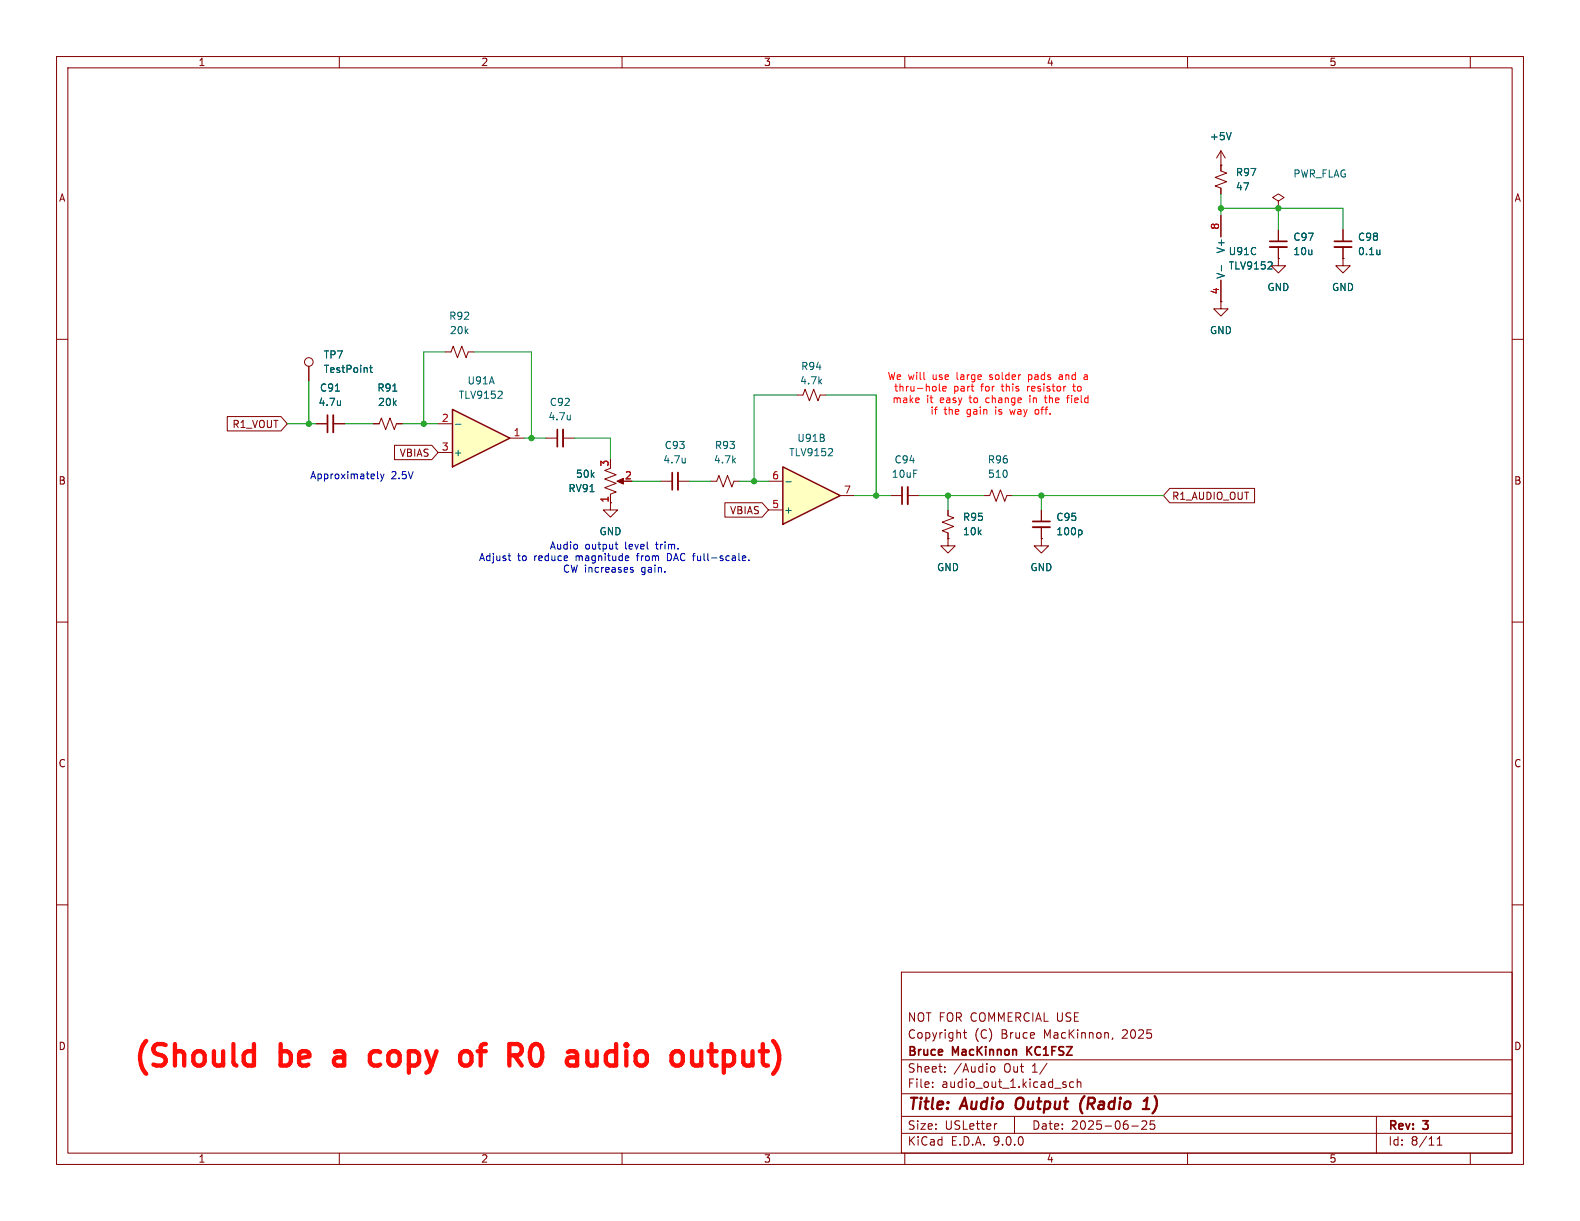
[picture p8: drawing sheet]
<svg xmlns="http://www.w3.org/2000/svg" width="279mm" height="216mm" viewBox="0 0 279 216" stroke-linecap="round" stroke-linejoin="round" font-family="sans-serif">
<g fill="none" stroke="#840000" stroke-width=".18">
<path d="M10 10h259.4v195.9h-259.4zM12 12h255.4v191.9h-255.4zM60 10v2M110 10v2M160 10v2M210 10v2M260 10v2M10 60h2M54.6 64.8v2.5M267.4 60h2M10 110h2M267.4 110h2"/>
<path d="M10 160h2M159.4 171.9h108v32h-108zM267.4 160h2M159.4 197.4h108M159.4 193.4h108M159.4 187.4h108M164.9 192.1v.2M164.9 191.4v.1M167.1 189.4v.2M167.1 188.7v.1M170.4 182.6h.5M170.6 182.1v1.3l.3 .2"/>
<path d="M175.1 188.9l.3-.3 .4 .1 .1 .2v.4l-.1 .2-.4 .1-.3-.3M176.3 198.7l-.3 .1M179.4 197.4v3M188.4 191.8l.2 .2-.2 .3M188.4 191.3l.1 .1M189.9 191.4l-.5-.1-.3 .3v.4l.2 .2h.6M190.5 191.4l.2-.1 .4 .1v.9M190.5 190.8v1.5M196.8 183.5l-.2 .3M200.1 199.1h1.2M202.1 198.2l.5 .1 .2 .3-.9 1.1h.9M204.1 198.2h-.7v.7l.2-.1h.5l.1 .2-.1 .5-.2 .2-.5-.2"/>
<path d="M243.4 197.4v6.5M60 203.9v2M110 203.9v2M159.4 200.4h108M160 203.9v2M210 203.9v2M254.1 202.5h.9M254.1 201.4l.5-.4v1.5M260 203.9v2"/>
<circle cx="54.6" cy="64" r=".76"/>
</g>
<path d="M179.8 194.4a1.5 1.5 0 0 0 0 1.6M191.8 193.8a2.35 2.35 0 0 0-.4 3.1M202.1 196.1h1.1M202.3 194.7l.6-.6-.2 2M204.2 196.3l-.4 .6" fill="none" stroke="#840000" stroke-width=".4"/>
<path d="M181.6 185.1v1.5M182.5 185.1l-.9 .8" fill="none" stroke="#840000" stroke-width=".3"/>
<path d="M65.4 65h.4M65.5 64.6v1.1l.3 .2" fill="none" stroke="#006464" stroke-width=".18"/>
<path d="M138.4 82.6l10.2 5-10.2 5.1z" fill="#ffffc2"/>
<path d="M138.4 82.6l10.2 5-10.2 5.1z" fill="none" stroke="#840000" stroke-width=".25"/>
<g fill="none" stroke="#840000" stroke-width=".18">
<path d="M215.9 26.7v3.5l1 .4-2 .8 2 .7-2 .8 1 .4v1M215.9 29.2h.1M215.9 38.1v3.8M215.9 26.7l-.8 1.2M215.9 26.7l.8 1.2M215.9 53.3v1.3h1.3l-1.3 1.3-1.3-1.3h1.3M215.9 53.3h.1M215.9 49.5v3.8M226.1 40.6v2.1M226.1 43.7v2M237.5 45.7v1.3h1.3l-1.3 1.3-1.3-1.3h1.3M237.5 45.7h.1"/>
<path d="M237.5 40.6v2.1M237.5 43.7v2M55.9 74.9h2M58.9 74.9h2.1M66 74.9h1.1l.3-1 .8 2 .8-2 .7 2 .4-1h1M78.7 62.2h1.1l.3-1 .8 2 .8-2 .7 2 .4-1h1M96.5 77.5h2.1M99.6 77.5h2M107.9 82.8l-1 .4 2.1 .7-2.1 .8 2.1 .8-2.1 .7 2.1 .8-1.1 .4v2.8h1.3l-1.3 1.2-1.2-1.2h1.2M109.5 85.1h1M135.9 90.2h2.5M135.9 85.1h2.5"/>
<path d="M148.6 87.6h2.5M157.5 87.6h2M160.5 87.6h2.1M174 87.6h1l.4-1 .7 2 .8-2 .8 2 .4-1h1"/>
</g>
<g fill="none" stroke="#006464" stroke-width=".18">
<path d="M217.7 23.4l-.4 1.3M216 46.9v1M224.8 46.4l.2 .1-.1 .3-.7 .8h.8M244 44.2v.8M244 44.9v.1M59.3 69.2h.7M60.2 70.9v.8M60.2 71.6h-.1M69.5 69.2h.7M100.9 73.4v.8M100.9 74.1l-.1 .1M147.1 79.4l.1 .2v.3l-.8 .7h.8"/>
<path d="M139 85.2h.9"/>
</g>
<path d="M224.5 42.7h3.1M236 42.7h3M57.9 73.4v3.1M98.6 75.9v3.1M159.5 86.1v3.1" fill="none" stroke="#840000" stroke-width=".3"/>
<path d="M224.5 43.7h3.1M236 43.7h3M58.9 73.4v3.1M99.6 75.9v3.1M160.5 86.1v3.1" fill="none" stroke="#840000" stroke-width=".33"/>
<path d="M109.1 85.1l1.1-.5v1z" fill="#840000" stroke="#840000" stroke-width=".18"/>
<path d="M80 72.4l10.2 5.1-10.2 5.1z" fill="#ffffc2"/>
<path d="M80 72.4l10.2 5.1-10.2 5.1z" fill="none" stroke="#840000" stroke-width=".25"/>
<g fill="none" stroke="#840000" stroke-width=".18">
<path d="M215.9 29.2h.1M215.9 29.2v1M215.9 33.3v1M215.9 38.1v3.8M226.1 35.6l1-.7-1-.6-1.1 .6 1.1 .7v1.2M226.1 36.8h.1M215.9 53.3h.1M215.9 49.5v3.8M226.1 45.7v1.3h1.2l-1.2 1.3-1.3-1.3h1.3M226.1 45.7h.1M226.1 40.6v2.1M226.1 43.7v2"/>
<path d="M237.5 45.7h.1M237.5 40.6v2.1M237.5 43.7v2M40.2 73.7h9.5l1.1 1.2-1.1 1.3h-9.5zM54.6 64.8v2.5M55.9 74.9h2M58.9 74.9h2.1M66 74.9h1.1M69.8 78.7h6.6l1.1 1.3-1.1 1.3h-6.6zM70.1 74.9h1M77.5 74.9h2.5M90.2 77.5h2.5"/>
<path d="M141 69.9h1l.4-1.1 .7 2.1 .8-2.1 .8 2.1 .3-1h1M77.5 80h2.5M107.9 87.6v1.3M116.8 85.1h2.1M119.9 85.1h2M125.7 85.1h1l.4-1 .8 2 .8-2 .7 2 .4-1h1M128.2 88.9h6.6l1.1 1.3-1.1 1.2h-6.6zM167.6 95.3v1.2h1.3l-1.3 1.3-1.2-1.3h1.2M167.6 95.3h.1M167.6 90.2v1l1.1 .4-2.1 .7 2.1 .8-2.1 .8 1 .3v1.1M184.1 95.3v1.2h1.3l-1.3 1.3-1.2-1.3h1.2M184.1 95.3h.1"/>
<path d="M184.1 90.2v2M184.1 93.2v2.1M206.9 86.4h15v2.5h-15l-1.2-1.3z"/>
</g>
<g fill="none" stroke="#006464" stroke-width=".18">
<path d="M217.7 23.4l-.4 1.3M216 46.9v1M224.8 46.4l.2 .1-.1 .3-.7 .8h.8M244 44.2v.8M244 44.9v.1M59.3 69.2h.7M60.2 70.9v.8M60.2 71.6h-.1M65.4 65h.4M65.5 64.6v1.1l.3 .2M69.5 69.2h.7M80.5 75h1"/>
<path d="M88.7 69.2l.1 .2-.1 .3-.7 .7h.8M121.2 81v.9M121.2 81.7l-.1 .1M191.1 93.7l.2 .3v.3l-.2 .3"/>
</g>
<path d="M118.9 83.6v3M182.6 92.2h3.1" fill="none" stroke="#840000" stroke-width=".3"/>
<path d="M119.9 83.6v3M182.6 93.2h3.1" fill="none" stroke="#840000" stroke-width=".33"/>
<g fill="none" stroke="#009600" stroke-width=".18">
<path d="M215.9 34.3v3.8M215.9 36.8h21.6v3.8M226.1 36.8v3.8M50.8 74.9h5.1M54.6 67.3v7.6M61 74.9h5M71.1 74.9h6.4M78.7 62.2h-3.8v12.7M83.8 62.2h10.2v15.3M92.7 77.5h3.8M101.6 77.5h6.3v3.8M141 69.9h-7.7v15.2"/>
<path d="M146 69.9h8.9v17.7M111.8 85.1h5M121.9 85.1h3.8M130.8 85.1h5.1M151.1 87.6h6.4M162.6 87.6h11.4M167.6 87.6v2.6M179.1 87.6h26.6M184.1 87.6v2.6"/>
</g>
<path d="M43.8 185.9h.7l.4 .2M44.9 184.6v3.8M44.9 188.2l-.4 .2h-.7M66.9 185.9h-.8l-.3 .2-.4 .5v1.1l.2 .4 .5 .3h.8M82.6 185.9l.6 .3 .2 .4v1.1l-.2 .4-.6 .3M94.6 184.6a1.39 1.39 0 0 0-.9 1.5 2.02 2.02 0 0 0 .9 2.3M105.5 188.1l-.5 .3h-.6M105.5 185.9v2.5M124 185.9v2.5M124 188.1l-.5 .3M125.3 185.9h1.4M125.8 184.6v3.3l.2 .3 .4 .2" fill="none" stroke="#ff0e07" stroke-width=".76"/>
<g fill="none" stroke="#0000c2" stroke-width=".18">
<path d="M66.8 83.4v1.1l.1 .2M67.3 83.8l.3 .9M67.6 84.7l-.3 .4M67.9 83.8l-.3 .9M89.8 98.3h.5M90.1 99.1h.2M108.8 96.2h.5M109 95.8v1.1l.3 .2M110.8 98.3h.3l.1 .3-.6 .1M111.1 99.1h-.3M118 97.9v1.2h.3M131.3 98.3h.4l.2 .3-.6 .1"/>
<path d="M131.3 99.1h.5M132.4 99v.1M111.5 100.6l.5 .3-.2 .3-.3-.1M111.9 100.4l-.3-.1-.1 .2"/>
</g>
<g fill="none" stroke="#ff0907" stroke-width=".18">
<path d="M163.4 67.1h.2M165.5 68.4v.6M166.1 67.9v1.1l.2 .2M166.7 68.7l.6-.1-.1-.2-.3-.1-.2 .2 .1 .6h.4M181.9 66.3v1.2M181.9 67.1h.1M182 66.3h-.1M182.1 70.4v.8M183.2 72.5l-.2 .1 .2 .6M184.7 70.4h.4M184.8 69.9v1.1l.3 .2M187.7 66.3h-.4"/>
<path d="M187.7 66.6h-.3l-.1 .2v.3h.4M188.6 70.4h.5M189.1 69.9l-.3 .2v1.1M189.7 68.3h.5M189.9 67.9v1.2M191.7 66.3h.5l.1 .8M192.3 66.6h-.4l-.2 .2 .2 .3h.4"/>
</g>
<g fill="#009600" stroke="#009600" stroke-width=".18">
<circle cx="94" cy="77.5" r=".46"/>
<circle cx="74.9" cy="74.9" r=".46"/>
<circle cx="133.3" cy="85.1" r=".46"/>
<circle cx="54.6" cy="74.9" r=".46"/>
<circle cx="215.9" cy="36.8" r=".46"/>
<circle cx="154.9" cy="87.6" r=".46"/>
<circle cx="184.1" cy="87.6" r=".46"/>
<circle cx="167.6" cy="87.6" r=".46"/>
<circle cx="226.1" cy="36.8" r=".46"/>
</g>
<g font-size="5.3" fill="#ff0e07">
<text x="23.1" y="189.7">(Should</text>
<text x="49.5" y="189.7">be</text>
<text x="60.6" y="189.7">a</text>
<text x="68.5" y="189.7">copy</text>
<text x="86" y="189.7">of</text>
<text x="96" y="189.7">R0</text>
<text x="107.9" y="189.7">audio</text>
<text x="127.9" y="189.7">output)</text>
</g>
<g font-size="2.8" fill="#840000">
<text x="160.4" y="196.8">Title:</text>
<text x="170.1" y="196.8">Audio</text>
<text x="180.5" y="196.8">Output</text>
<text x="192.6" y="196.8">(Radio</text>
<text x="204.6" y="196.8">1)</text>
</g>
<g font-size="2.1" fill="#840000">
<text x="160.4" y="183.9">Copyright</text>
<text x="160.4" y="180.9">NOT FOR COMMERCIAL USE</text>
<text x="172.3" y="183.9">(C)</text>
<text x="177.1" y="183.9">Bruce</text>
<text x="184.7" y="183.9">MacKinnon,</text>
<text x="198.7" y="183.9">2025</text>
<text x="160.4" y="189.9">Sheet:</text>
<text x="160.4" y="187.1">Bruce</text>
<text x="168.5" y="187.1">MacKinnon</text>
<text x="168.6" y="189.9">/Audio</text>
<text x="177.6" y="189.9">Out</text>
<text x="182.2" y="187.1">KC1FSZ</text>
<text x="182.7" y="189.9">1/</text>
<text x="160.4" y="192.6">File:</text>
<text x="166.5" y="192.6">audio_out_1.kicad_sch</text>
<text x="160.4" y="202.8">KiCad</text>
<text x="160.4" y="200">Size:</text>
<text x="167.1" y="200">USLetter</text>
<text x="168.1" y="202.8">E.D.A.</text>
<text x="175.7" y="202.8">9.0.0</text>
<text x="182.4" y="200">Date:</text>
<text x="189.4" y="200">2025-06-25</text>
<text x="245.4" y="200.2">Rev:</text>
<text x="245.4" y="202.8">Id:</text>
<text x="249.5" y="202.8">8/11</text>
<text x="251.8" y="200.2">3</text>
</g>
<g font-size="1.8" fill="#840000">
<text x="35" y="11.9">1</text>
<text x="85" y="11.9">2</text>
<text x="135" y="11.9">3</text>
<text x="185" y="11.9">4</text>
<text x="235" y="11.9">5</text>
<text x="10.3" y="35.9">A</text>
<text x="267.7" y="35.9">A</text>
<text x="41" y="75.9">R1_VOUT</text>
<text x="70.6" y="81">VBIAS</text>
<text x="10.3" y="85.9">B</text>
<text x="107.7" y="89" transform="rotate(-90 107.7 89)">1</text>
<text x="207.2" y="88.6">R1_AUDIO_OUT</text>
<text x="267.7" y="85.9">B</text>
<text x="129" y="91.1">VBIAS</text>
<text x="10.3" y="135.9">C</text>
<text x="267.7" y="135.9">C</text>
<text x="10.3" y="185.9">D</text>
<text x="267.7" y="185.9">D</text>
<text x="35" y="205.8">1</text>
<text x="85" y="205.8">2</text>
<text x="135" y="205.8">3</text>
<text x="185" y="205.8">4</text>
<text x="235" y="205.8">5</text>
</g>
<g font-size="1.8" fill="#006464">
<text x="213.9" y="25">+5V</text>
<text x="218.4" y="31.3">R97</text>
<text x="218.4" y="33.9">47</text>
<text x="228.6" y="31.6">PWR_FLAG</text>
<text x="216.8" y="44.9" transform="rotate(-90 216.8 44.9)">V+</text>
<text x="217.2" y="45.3">U91C</text>
<text x="217.2" y="47.9">TLV9152</text>
<text x="228.6" y="42.8">C97</text>
<text x="228.6" y="45.3">10u</text>
<text x="240" y="42.8">C98</text>
<text x="240" y="45.3">0.1u</text>
<text x="216.8" y="49.4" transform="rotate(-90 216.8 49.4)">V-</text>
<text x="224" y="51.7">GND</text>
<text x="235.5" y="51.7">GND</text>
<text x="79.3" y="56.7">R92</text>
<text x="79.5" y="59.3">20k</text>
<text x="213.9" y="59.3">GND</text>
<text x="57.2" y="63.6">TP7</text>
<text x="141.6" y="65.6">R94</text>
<text x="56.2" y="72">4.7u</text>
<text x="56.5" y="69.4">C91</text>
<text x="57.2" y="66.1">TestPoint</text>
<text x="66.6" y="69.4">R91</text>
<text x="66.8" y="72">20k</text>
<text x="81" y="70.7">TLV9152</text>
<text x="82.6" y="68.2">U91A</text>
<text x="97.1" y="72">C92</text>
<text x="141.4" y="68.2">4.7k</text>
<text x="96.9" y="74.5">4.7u</text>
<text x="80.1" y="80.9">+</text>
<text x="117.2" y="82.1">4.7u</text>
<text x="117.4" y="79.6">C93</text>
<text x="126.1" y="82.1">4.7k</text>
<text x="126.3" y="79.6">R93</text>
<text x="139.4" y="80.9">TLV9152</text>
<text x="140.9" y="78.3">U91B</text>
<text x="158.1" y="82.1">C94</text>
<text x="174.6" y="82.1">R96</text>
<text x="100.4" y="87.2">RV91</text>
<text x="101.8" y="84.7">50k</text>
<text x="157.6" y="84.7">10uF</text>
<text x="174.6" y="84.7">510</text>
<text x="105.9" y="94.8">GND</text>
<text x="138.6" y="91">+</text>
<text x="170.2" y="94.8">10k</text>
<text x="170.2" y="92.3">R95</text>
<text x="186.7" y="94.8">100p</text>
<text x="186.7" y="92.3">C95</text>
<text x="165.6" y="101.2">GND</text>
<text x="182.1" y="101.2">GND</text>
</g>
<g font-size="1.8" fill="#a90000">
<text x="215.6" y="40.7" transform="rotate(-90 215.6 40.7)">8</text>
<text x="215.6" y="52.1" transform="rotate(-90 215.6 52.1)">4</text>
<text x="78" y="74.7">2</text>
<text x="90.7" y="77.2">1</text>
<text x="78" y="79.8">3</text>
<text x="107.7" y="82.6" transform="rotate(-90 107.7 82.6)">3</text>
<text x="110.4" y="84.8">2</text>
<text x="136.5" y="89.9">5</text>
<text x="136.5" y="84.8">6</text>
<text x="149.2" y="87.4">7</text>
</g>
<g font-size="1.8" fill="#ff0907">
<text x="156.9" y="67.4">We will</text>
<text x="157.7" y="71.5">make</text>
<text x="158" y="69.4">thru-hole</text>
<text x="163.8" y="71.5">it</text>
<text x="165" y="67.4">use</text>
<text x="166.3" y="71.5">easy</text>
<text x="168.6" y="69.4">part</text>
<text x="169.4" y="67.4">large</text>
<text x="171.7" y="71.5">to</text>
<text x="173.6" y="69.4">for</text>
<text x="174.8" y="71.5">change</text>
<text x="175.5" y="67.4">solder</text>
<text x="177.4" y="69.4">this</text>
<text x="182.1" y="69.4">resistor</text>
<text x="182.5" y="67.4">pads</text>
<text x="182.7" y="71.5">in</text>
<text x="185.7" y="71.5">the</text>
<text x="188.1" y="67.4">and</text>
<text x="189.8" y="71.5">field</text>
<text x="190.5" y="69.4">to</text>
<text x="164.4" y="73.5">if</text>
<text x="166.9" y="73.5">the</text>
<text x="171.1" y="73.5">gain</text>
<text x="176.3" y="73.5">is</text>
<text x="179.1" y="73.5">way</text>
<text x="183.7" y="73.5">off.</text>
</g>
<g font-size="1.8" fill="#0000c2">
<text x="54.7" y="84.9">Approximately</text>
<text x="69.2" y="84.9">2.5V</text>
<text x="84.6" y="99.4">Adjust</text>
<text x="91.5" y="99.4">to</text>
<text x="94.6" y="99.4">reduce</text>
<text x="97.1" y="97.4">Audio</text>
<text x="99.4" y="101.5">CW increases</text>
<text x="102.1" y="99.4">magnitude</text>
<text x="103.4" y="97.4">output</text>
<text x="110.6" y="97.4">level</text>
<text x="113.1" y="99.4">from</text>
<text x="113.5" y="101.5">gain.</text>
<text x="116.3" y="97.4">trim.</text>
<text x="118.6" y="99.4">DAC full-scale.</text>
</g>
</svg>
